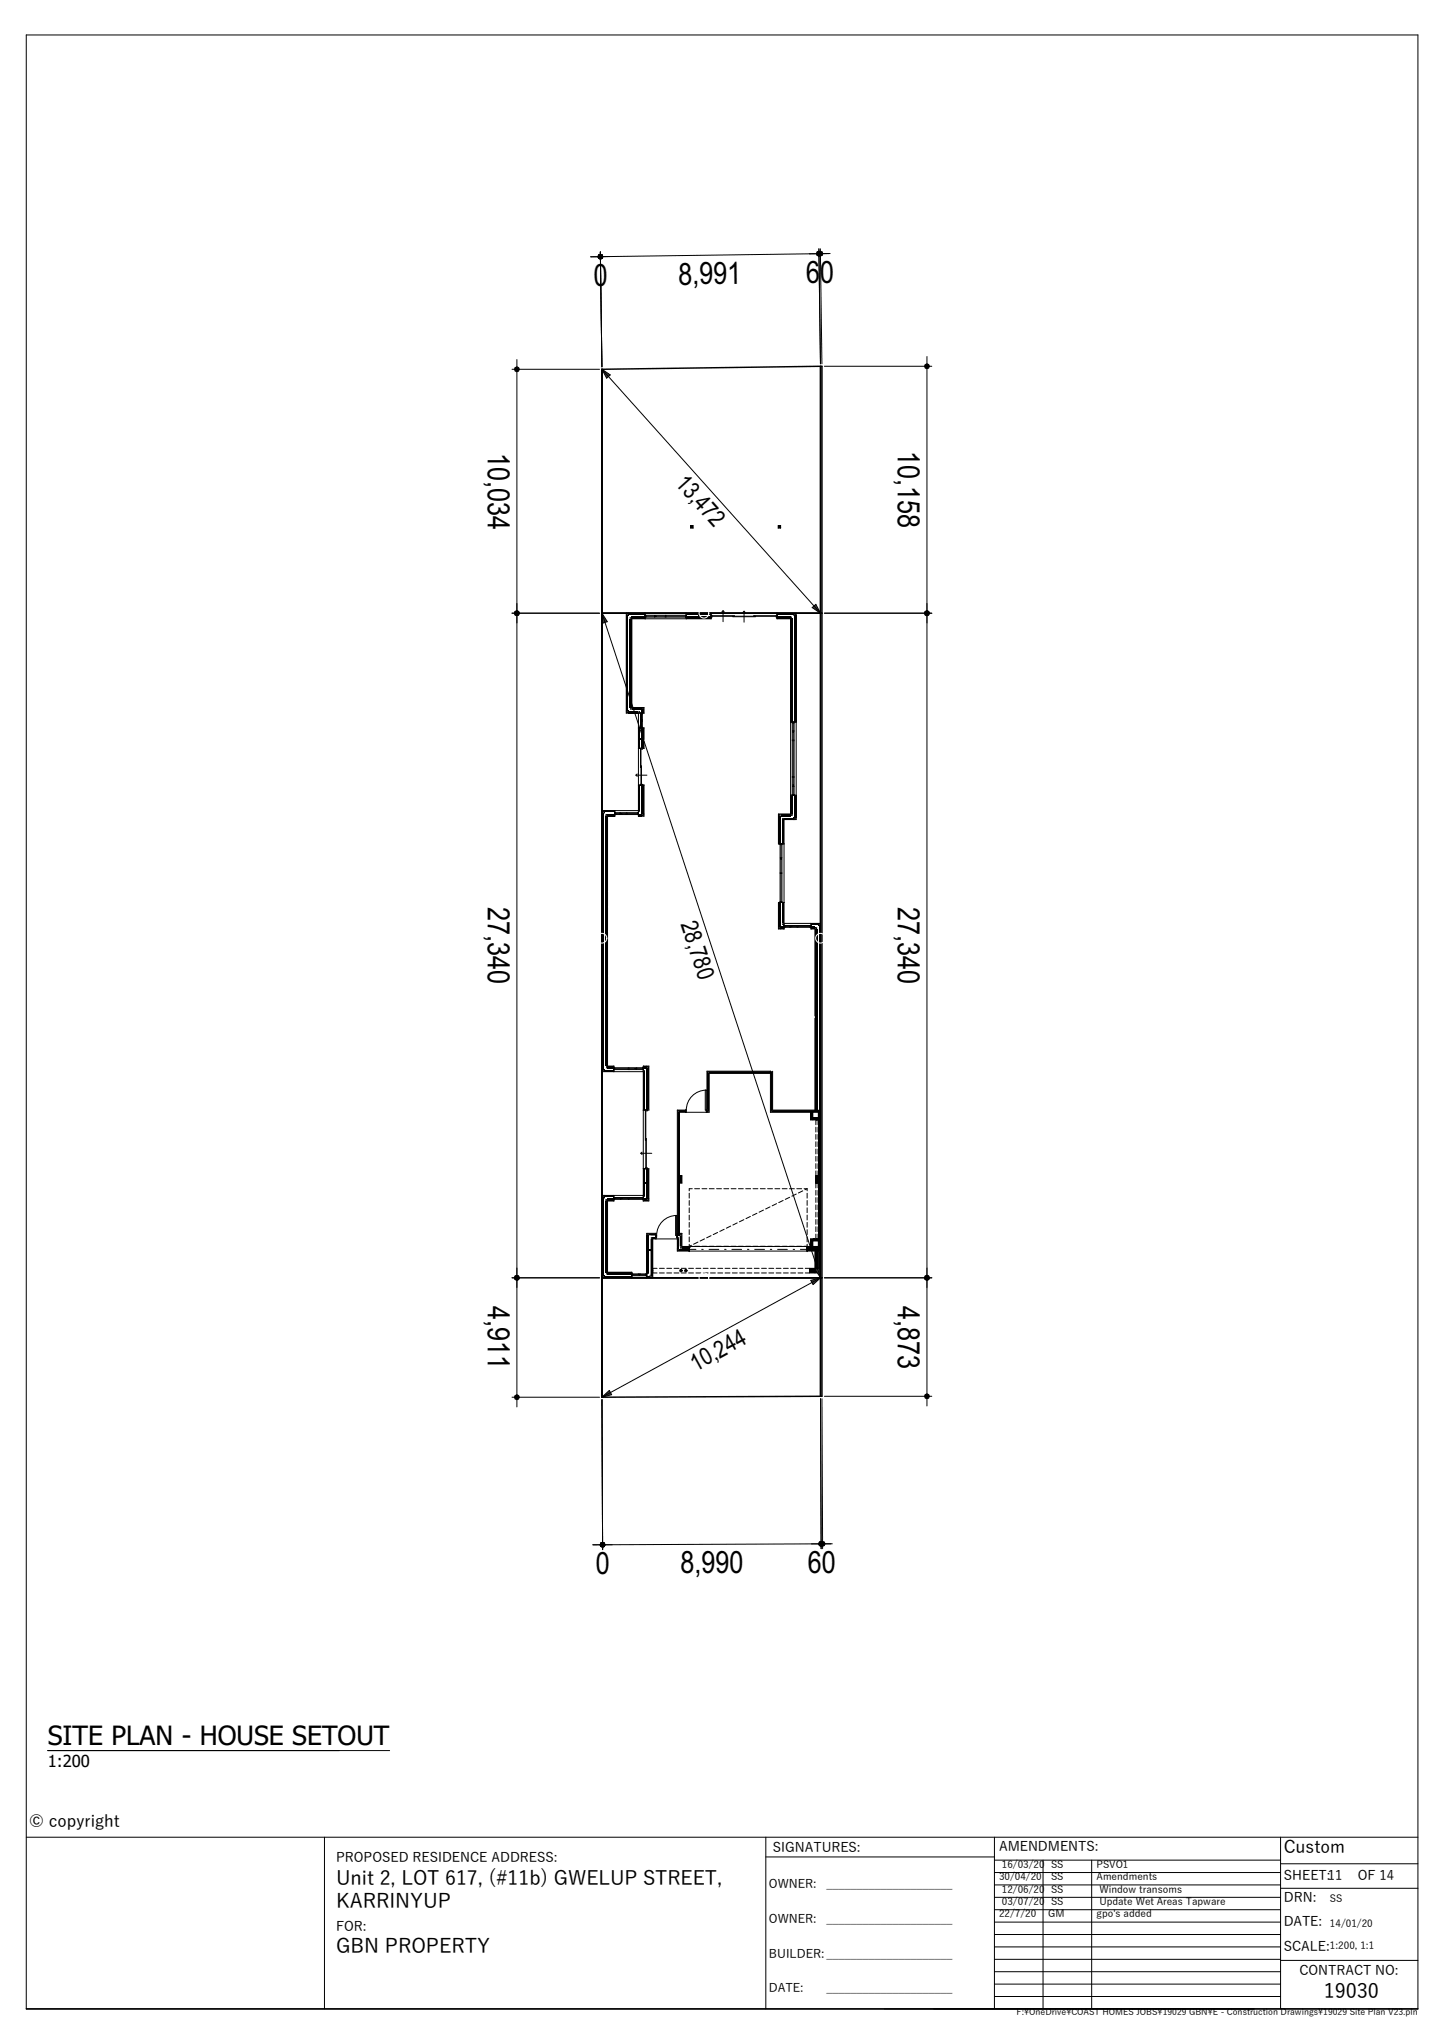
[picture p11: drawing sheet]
<svg xmlns="http://www.w3.org/2000/svg" width="297mm" height="420mm" viewBox="0 0 297 420" stroke-linecap="round" stroke-linejoin="round" font-family="sans-serif">
<g fill="none" stroke="#000" stroke-width=".21">
<path d="M5.4 7.2h286.2v406h-286.2zM5.4 377.9h286.2M66.7 377.9v35.3M157.5 377.9v35.3M204.5 377.9v35.3M263.4 377.9v35.3M157.5 381.9h47M204.5 397.9h58.9M204.5 395.3h58.9M204.5 392.8h58.9M204.5 390.2h58.9M204.5 387.7h58.9"/>
<path d="M204.5 385.1h58.9M204.5 382.6h58.9M214.5 382.6v30.6M224.5 382.6v30.6M263.4 383.3h28.2M263.4 388.4h28.2M204.5 408.1h58.9M204.5 405.5h58.9M204.5 403h58.9M204.5 400.4h58.9M204.5 410.6h58.9M263.4 403.2h28.2"/>
</g>
<!-- layer: D1  WALLS-(external) -->
<path d="M139.3 256.9h.5l-.5 .4z" fill="#000"/>
<g fill="#000">
<path d="M139.8 256.9v.4h-.5zM139.8 256.4h.5l-.5 .4z"/>
<path d="M139.8 256.9h2v.4h-2z" fill-rule="evenodd"/>
<path d="M166 256.9h2.3v.4h-2.3z" fill-rule="evenodd"/>
</g>
<g fill="#fff">
<path d="M139.8 256.8l2 .1z" fill-rule="evenodd"/>
<path d="M166 256.8l2.3 .1z" fill-rule="evenodd"/>
</g>
<g fill="#000">
<path d="M140.3 256.4v.4h-.5z"/>
<path d="M140.3 256.4h1.5v.4h-1.5z" fill-rule="evenodd"/>
<path d="M166 256.4h2.3v.4h-2.3z" fill-rule="evenodd"/>
</g>
<path d="M141.8 256.4h24.2v.9h-24.2z" fill-rule="evenodd" fill="#fff"/>
<g fill="none" stroke="#000" stroke-width=".21">
<path d="M158.5 220.3v8.5h8.2v1.5h1.1M158.9 220.3v8h9.4M167.2 228.8h1.1v1.1h-1.1zM168.3 230.3v24.5M168.8 228.3v29M139.3 256.9v.4h28.3M140.3 256.4h28M141.8 256.5h.1M141.8 245.4v1M141.8 246.9v1M141.8 248.4v1M141.8 249.9v1"/>
<path d="M141.8 251.4v1M141.8 252.9v1M141.8 254.4v1M141.8 255.9v1.5M141.8 257h1.3M142.2 256.1l-.4 .2h.6M142.4 244.5h-.6v.4M142.9 256.3h1M142.9 244.5h1M143.6 255.5l-.9 .4M144.3 257h.3M144.4 256.3h1"/>
<path d="M144.4 244.5h1M144.9 254.8l-.9 .5M145.8 257h2M145.9 256.3h1M145.9 244.5h1M146.2 254.2l-.9 .4M147.4 256.3h1M147.4 244.5h1M147.6 253.5l-.9 .4M148.9 256.3h1M148.9 244.5h1M148.9 252.8l-.9 .5"/>
<path d="M149 257h.3M150.3 252.2l-.9 .4M150.4 256.3h1M150.4 244.5h1M150.5 257h2M151.6 251.5l-.9 .5M151.9 256.3h1M151.9 244.5h1M153 250.9l-.9 .4M153.4 256.3h1M153.4 244.5h1M153.7 257h.3"/>
<path d="M154.3 250.2l-.9 .4M154.9 256.3h1M154.9 244.5h1M155.2 257h2M155.7 249.5l-.9 .5M156.4 256.3h1M156.4 244.5h1M157 248.9l-.9 .4M157.9 256.3h1M157.9 244.5h1M158.4 248.2l-.9 .5M158.4 257h.3"/>
<path d="M159.4 256.3h1M159.4 244.5h1M159.7 247.6l-.9 .4M159.9 257h2M160.9 256.3h1M160.9 244.5h1M161.1 246.9l-.9 .5M162.4 256.3h1M162.4 244.5h1M162.4 246.3l-.9 .4M163.1 257h.3M163.8 245.6l-.9 .4"/>
<path d="M163.9 256.3h1M163.9 244.5h1M164.6 257h1.4M165.1 244.9l-.9 .5M165.4 256.3h.6M165.4 244.5h.6M166 256.5h.1M166 244.5v.4M166 245.4v1M166 246.9v1M166 248.4v1M166 249.9v1"/>
<path d="M166 251.4v1M166 252.9v1M166 254.4v1M166 255.9v1.5M166 244.5l-.4 .2M168.3 255.2v2.1h-.2"/>
</g>
<path d="M158.5 228.5h9.8M158.7 220.3v8.5M168.5 228.3v29" fill="none" stroke="#000" stroke-width=".45"/>
<g fill="#000">
<path d="M168.3 189.9h.5l-.5 .5z"/>
<path d="M166.7 228.8h.5v1.5h-.5z" fill-rule="evenodd"/>
<path d="M167.2 229.9h1.1v.4h-1.1z" fill-rule="evenodd"/>
</g>
<path d="M168.1 190.4h.2l-.2 .2z" fill="#fff"/>
<path d="M167.6 190.6h.5l-.5 .5zM168.3 190.4l.5-.5v.5z" fill="#000"/>
<path d="M168.5 190.4v37.9" fill="none" stroke="#000" stroke-width=".45"/>
<g fill="#fff">
<path d="M168.1 190.6l.2-.2v.2z"/>
<path d="M168.1 190.6h.2v37.7h-.2z" fill-rule="evenodd"/>
</g>
<g fill="#000">
<path d="M167.6 191.1l.5-.5v.5zM145.4 228.3l.5 .5h-.5z"/>
<path d="M167.6 191.1h.5v37.2h-.5z" fill-rule="evenodd"/>
<path d="M139.3 228.3h1.7v.5h-1.2z" fill-rule="evenodd"/>
</g>
<path d="M167.6 191.1v17.9M168.3 189.9h.5v38.4M167.6 209.4v18.9h.7M139.3 228.3h1.7v.5h-1.2M145.4 220.3v8.5h.5v-8" fill="none" stroke="#000" stroke-width=".21"/>
<path d="M145.6 220.3v8.5" fill="none" stroke="#000" stroke-width=".45"/>
<path d="M141 228.3h4.4v.5h-4.4z" fill-rule="evenodd" fill="#fff"/>
<path d="M141 228.8h4.4M141 228.3h4.4" fill="none" stroke="#fff" stroke-width=".21"/>
<path d="M139.3 228.3v25.4h.5v-24.9M141.2 228.3v.5M145.3 224.2a4.1 4.1 0 0 0-4.1 4.1M145.3 224.2h-.2v4.1h.3v.5h-4.4v-.5h.2M145.3 224.2v4.6" fill="none" stroke="#000" stroke-width=".21"/>
<path d="M139.5 228.3v25.4M139.5 254.8v2.1" fill="none" stroke="#000" stroke-width=".45"/>
<g fill="#000">
<path d="M139.3 254.4h.4l-.4 .4z"/>
<path d="M139.7 254.4l.1 .4h-.5z" fill-rule="evenodd"/>
<path d="M139.8 253.7h.5l-.4 .4z" fill-rule="evenodd"/>
</g>
<path d="M139.8 254.4v2.4z" fill-rule="evenodd" fill="#fff"/>
<g fill="#000">
<path d="M140.3 253.7v.4h-.4z"/>
<path d="M139.9 254.1h.4v2.3h-.5z" fill-rule="evenodd"/>
</g>
<path d="M139.3 254.8v2.1M139.8 253.7h.5v2.7" fill="none" stroke="#000" stroke-width=".21"/>
<g fill="#fff">
<path d="M139.8 254.3l-.1 .1z"/>
<path d="M139.8 254.2v.2z" fill-rule="evenodd"/>
</g>
<g fill="#000">
<path d="M133.8 254.4l.5 .4h-.5z"/>
<path d="M133 253.7l.5 .4h-.5z" fill-rule="evenodd"/>
<path d="M133.8 254.4h.5v.4z" fill-rule="evenodd"/>
<path d="M134.3 254.4h.6v.4h-.6z" fill-rule="evenodd"/>
</g>
<g fill="#fff">
<path d="M133.8 254.1h1.1v.3h-1.1z" fill-rule="evenodd"/>
<path d="M139.3 254.1h.5v.2l-.5 .1z" fill-rule="evenodd"/>
<path d="M139.8 254.1v.2z" fill-rule="evenodd"/>
</g>
<g fill="#000">
<path d="M133 253.7h.5v.4z"/>
<path d="M133.5 253.7h1.4v.4h-1.4z" fill-rule="evenodd"/>
<path d="M139.3 253.7h.5v.4h-.5z" fill-rule="evenodd"/>
</g>
<path d="M133 254.1v-.4h1.9v1.1h-.6M139.8 253.7h-.5v1.1" fill="none" stroke="#000" stroke-width=".21"/>
<path d="M134.9 254.1h4.4v.4h-4.4z" fill-rule="evenodd" fill="#fff"/>
<path d="M134.9 254.5h4.4M134.9 254.1h4.4" fill="none" stroke="#fff" stroke-width=".21"/>
<path d="M134.9 253.7v1.1h4.4v-1.1M134.9 254.1h.2M135.1 254.1v.4h-.2M139.2 250a4.1 4.1 0 0 0-4.1 4.1M139.2 250v4.5h.1M139.2 250h-.2v4.1h.3" fill="none" stroke="#000" stroke-width=".21"/>
<path d="M133.5 254.1h.3v.3z" fill-rule="evenodd" fill="#fff"/>
<path d="M133.8 262.4l.5 .4h-.5z" fill="#000"/>
<path d="M133.5 262.1l.3 .3h-.3z" fill-rule="evenodd" fill="#fff"/>
<path d="M133 261.7l.5 .4h-.5z" fill-rule="evenodd" fill="#000"/>
<path d="M133.8 262.4h.5v.4z" fill-rule="evenodd" fill="#000"/>
<path d="M134 257.3v5.1" fill="none" stroke="#000" stroke-width=".45"/>
<g fill="#fff">
<path d="M133.5 262.1h.3v.3z" fill-rule="evenodd"/>
<path d="M133.5 257.3h.3v4.8h-.3z" fill-rule="evenodd"/>
</g>
<path d="M133 261.7h.5v.4z" fill="#000"/>
<path d="M133.2 257.3v4.4M134 254.8v2.3" fill="none" stroke="#000" stroke-width=".45"/>
<g fill="#fff">
<path d="M133.5 254.4h.3v2.7h-.3z" fill-rule="evenodd"/>
<path d="M133.5 254.1l.3 .3h-.3z" fill-rule="evenodd"/>
</g>
<path d="M133.2 254.1v3" fill="none" stroke="#000" stroke-width=".45"/>
<path d="M133.8 257.1h.5v.2h-.5z" fill-rule="evenodd" fill="#000"/>
<g fill="#fff">
<path d="M133.5 257.1v.2z" fill-rule="evenodd"/>
<path d="M133.7 257.1l.1 .2z" fill-rule="evenodd"/>
</g>
<g fill="#000">
<path d="M123.8 262.4h.5l-.5 .4z"/>
<path d="M133 257.1h.5v.2h-.5z" fill-rule="evenodd"/>
</g>
<path d="M133 254.1v7.6M134.3 254.8v8h-.5" fill="none" stroke="#000" stroke-width=".21"/>
<path d="M124.3 262.1h.2l-.2 .3z" fill="#fff"/>
<g fill="#000">
<path d="M124.3 262.4v.4h-.5zM124.5 261.7h.5l-.5 .4z"/>
<path d="M124.3 262.4h5.7v.4h-5.7z" fill-rule="evenodd"/>
<path d="M133 262.4h.8v.4h-.8z" fill-rule="evenodd"/>
</g>
<g fill="#fff">
<path d="M124.3 262.4l.2-.3v.3z"/>
<path d="M124.5 262.1h5.5v.3h-5.5z" fill-rule="evenodd"/>
<path d="M133 262.1h.5v.3h-.5z" fill-rule="evenodd"/>
</g>
<path d="M124.5 262.1l.5-.4v.4z" fill="#000"/>
<path d="M125 261.9h5" fill="none" stroke="#000" stroke-width=".45"/>
<path d="M130 261.7h3v1.1h-3z" fill-rule="evenodd" fill="#fff"/>
<path d="M123.8 262.4v.4h10M125 261.7h5v1.1M130 262.4h3M130 262h3M130.1 262.2h2.8M130.1 262v.4M131.3 262.1l.2 .3 .2-.3M132.9 262v.4M133 261.7v1.1" fill="none" stroke="#000" stroke-width=".21"/>
<path d="M123.8 245.9h.5v.4z" fill="#000"/>
<path d="M124.3 246.3h.2v.3z" fill="#fff"/>
<g fill="#000">
<path d="M123.8 245.9l.5 .4h-.5zM124.5 246.6h.5v.4z"/>
<path d="M123.8 246.3h.5v16.1h-.5z" fill-rule="evenodd"/>
</g>
<g fill="#fff">
<path d="M124.3 246.3l.2 .3h-.2z"/>
<path d="M124.3 246.6h.2v15.5h-.2z" fill-rule="evenodd"/>
</g>
<path d="M124.5 246.6l.5 .4h-.5zM132.3 245.9h.5v.4z" fill="#000"/>
<path d="M124.7 247v14.7" fill="none" stroke="#000" stroke-width=".45"/>
<path d="M124.3 245.9h-.5v16.5M125 247v14.7" fill="none" stroke="#000" stroke-width=".21"/>
<path d="M132.8 246.3h.2v.3z" fill="#fff"/>
<path d="M132.3 245.9l.5 .4h-.5zM133 246.6h.5v.4z" fill="#000"/>
<path d="M124.3 246.1h2" fill="none" stroke="#000" stroke-width=".45"/>
<g fill="#fff">
<path d="M132.8 246.3l.2 .3h-.2z"/>
<path d="M124.5 246.3h1.8v.3h-1.8z" fill-rule="evenodd"/>
<path d="M132.3 246.3h.5v.3h-.5z" fill-rule="evenodd"/>
</g>
<g fill="#000">
<path d="M133 246.6l.5 .4h-.5z"/>
<path d="M125 246.6h1.3v.4h-1.3z" fill-rule="evenodd"/>
<path d="M132.3 246.6h.7v.4h-.7z" fill-rule="evenodd"/>
</g>
<path d="M126.3 245.9h6v1.1h-6z" fill-rule="evenodd" fill="#fff"/>
<path d="M124.3 245.9h8v1.1h1.2v-.4M126.3 245.9v1.1h-1.3M126.3 246.3h6M126.3 246.7h6M126.4 246.5h2.8M126.4 246.3v.4M127.6 246.3l.4 .2-.4 .1zM129.2 246.3v.4M129.4 246.3v.4M129.4 246.5h2.8M132.2 246.3v.4" fill="none" stroke="#000" stroke-width=".21"/>
<path d="M132.3 220h.5l-.5 .4z" fill="#000"/>
<path d="M132.8 219.7h.2l-.2 .3z" fill="#fff"/>
<path d="M133 219.3h.5l-.5 .4zM132.3 220.4l.5-.4v.4z" fill="#000"/>
<path d="M132.5 220.4v7.9M132.5 240.4v2.7" fill="none" stroke="#000" stroke-width=".45"/>
<g fill="#fff">
<path d="M132.8 220l.2-.3v.3z"/>
<path d="M132.8 240.4h.2v2.7h-.2z" fill-rule="evenodd"/>
<path d="M132.8 220h.2v8.3h-.2z" fill-rule="evenodd"/>
</g>
<g fill="#000">
<path d="M133.5 219.3v.4h-.5z"/>
<path d="M133 219.7h.5v8.6h-.5z" fill-rule="evenodd"/>
<path d="M133 240.4h.5v2.7h-.5z" fill-rule="evenodd"/>
</g>
<path d="M132.5 243.4v2.5" fill="none" stroke="#000" stroke-width=".45"/>
<path d="M132.8 243.4h.2v2.9h-.2z" fill-rule="evenodd" fill="#fff"/>
<g fill="#000">
<path d="M132.3 243.1h.5v.3h-.5z" fill-rule="evenodd"/>
<path d="M133 243.1h.5v.3h-.5z" fill-rule="evenodd"/>
<path d="M133 243.4h.5v3.2h-.5z" fill-rule="evenodd"/>
</g>
<path d="M132.3 228.3h1.2v12.1h-1.2z" fill-rule="evenodd" fill="#fff"/>
<path d="M133 219.3h.5v9h-1.2M132.3 220.4v25.5M132.3 240.4h1.2v6.2" fill="none" stroke="#000" stroke-width=".21"/>
<path d="M133.5 228.3v12.1" fill="none" stroke="#fff" stroke-width=".21"/>
<path d="M132.7 240.2h.4v.2h-.4z" fill-rule="evenodd" fill="#fff"/>
<path d="M132.7 240.2h.4v.2h-.4z" fill="none" stroke="#000" stroke-width=".21"/>
<path d="M132.7 228.3h.4v.2h-.4z" fill-rule="evenodd" fill="#fff"/>
<path d="M131.8 237.2h2.3M131.8 237.2l.3 .3M132.1 237l-.3 .2M132.7 228.5h.4v-.2h-.4l.1 6.2M132.8 228.5l.1 11.7-.1-6" fill="none" stroke="#000" stroke-width=".21"/>
<path d="M123.8 220h.5l-.5 .4z" fill="#000"/>
<path d="M124.3 219.7h.2l-.2 .3z" fill="#fff"/>
<path d="M123.8 220.4l.5-.4v.4zM124.5 219.3h.5l-.5 .4z" fill="#000"/>
<path d="M124.3 220.2h2" fill="none" stroke="#000" stroke-width=".45"/>
<g fill="#fff">
<path d="M124.5 219.7v.3h-.2z"/>
<path d="M124.5 219.7h1.8v.3h-1.8z" fill-rule="evenodd"/>
<path d="M132.3 219.7h.5v.3h-.5z" fill-rule="evenodd"/>
</g>
<g fill="#000">
<path d="M125 219.3v.4h-.5z"/>
<path d="M125 219.3h1.3v.4h-1.3z" fill-rule="evenodd"/>
<path d="M132.3 219.3h.7v.4h-.7z" fill-rule="evenodd"/>
</g>
<path d="M126.3 219.3h6v1.1h-6z" fill-rule="evenodd" fill="#fff"/>
<path d="M125 219.3h1.3v1.1M126.3 220h6M126.3 219.6h6M126.4 219.6v.4M126.4 219.8h2.8M129.2 219.6v.4M129.4 219.8h2.8M129.4 219.6v.4M130.6 219.8l.4-.1v.3zM132.2 219.6v.4M133 219.3h-.7v1.1h-8.5v-.4" fill="none" stroke="#000" stroke-width=".21"/>
<path d="M123.8 166.7h.5v.5z" fill="#000"/>
<path d="M124.3 167.2h.2v.2z" fill="#fff"/>
<g fill="#000">
<path d="M123.8 166.7l.5 .5h-.5zM124.5 167.4h.5v.5z"/>
<path d="M123.8 167.2h.5v52.8h-.5z" fill-rule="evenodd"/>
</g>
<g fill="#fff">
<path d="M124.3 167.2l.2 .2h-.2z"/>
<path d="M124.3 167.4h.2v52.3h-.2z" fill-rule="evenodd"/>
</g>
<path d="M124.5 167.4l.5 .5h-.5zM131.3 166.7h.5v.5z" fill="#000"/>
<path d="M124.7 167.9v51.4" fill="none" stroke="#000" stroke-width=".45"/>
<path d="M124.3 166.7h-.5v53.3M125 167.9v15.2M125 183.6v2.6M125 186.7v4.6M125 191.8v8.6M125 200.9v2.6M125 204v15.3" fill="none" stroke="#000" stroke-width=".21"/>
<path d="M131.8 167.2h.2v.2z" fill="#fff"/>
<path d="M131.3 166.7l.5 .5h-.5zM132 167.4h.5v.5z" fill="#000"/>
<path d="M124.3 166.9h2.2" fill="none" stroke="#000" stroke-width=".45"/>
<g fill="#fff">
<path d="M131.8 167.2l.2 .2h-.2z"/>
<path d="M124.5 167.2h2v.2h-2z" fill-rule="evenodd"/>
<path d="M131.3 167.2h.5v.2h-.5z" fill-rule="evenodd"/>
</g>
<g fill="#000">
<path d="M132 167.4l.5 .5h-.5z"/>
<path d="M125 167.4h1.5v.5h-1.5z" fill-rule="evenodd"/>
<path d="M131.3 167.4h.7v.5h-.7z" fill-rule="evenodd"/>
</g>
<path d="M126.5 166.7h4.8v1.2h-4.8z" fill-rule="evenodd" fill="#fff"/>
<path d="M124.3 166.7h7v1.2h1.2v-.5M126.5 166.7v1.2h-1.5M126.5 167.2h4.8M126.5 167.5h4.8M126.6 167.3h2.2M126.6 167.2v.3M127.5 167.2l.4 .1-.4 .2zM128.8 167.2v.3M129 167.2v.3M129 167.3h2.2M131.2 167.2v.3" fill="none" stroke="#000" stroke-width=".21"/>
<path d="M131.3 146.2h.5l-.5 .5z" fill="#000"/>
<path d="M131.8 146h.2l-.2 .2z" fill="#fff"/>
<path d="M131.3 146.7l.5-.5v.5zM132 145.5h.5l-.5 .5z" fill="#000"/>
<path d="M131.5 149.7v2.2" fill="none" stroke="#000" stroke-width=".45"/>
<g fill="#fff">
<path d="M131.8 146.2l.2-.2v.2z"/>
<path d="M131.8 149.7h.2v2.2h-.2z" fill-rule="evenodd"/>
<path d="M131.8 146.2h.2v.5h-.2z" fill-rule="evenodd"/>
</g>
<g fill="#000">
<path d="M132 146l.5-.5v.5z"/>
<path d="M131.3 152.1h.5v1.8h-.5z" fill-rule="evenodd"/>
<path d="M132 149.7h.5v2.2h-.5z" fill-rule="evenodd"/>
<path d="M132 146h.5v.7h-.5z" fill-rule="evenodd"/>
</g>
<path d="M131.5 161.5v5.2" fill="none" stroke="#000" stroke-width=".45"/>
<g fill="#fff">
<path d="M131.8 152.1h.2v1.8h-.2z" fill-rule="evenodd"/>
<path d="M131.8 161.5h.2v5.7h-.2z" fill-rule="evenodd"/>
</g>
<g fill="#000">
<path d="M131.3 151.9h.5v.2h-.5z" fill-rule="evenodd"/>
<path d="M132 152.1h.5v1.8h-.5z" fill-rule="evenodd"/>
<path d="M132 151.9h.5v.2h-.5z" fill-rule="evenodd"/>
<path d="M132 161.5h.5v5.9h-.5z" fill-rule="evenodd"/>
</g>
<g fill="#fff">
<path d="M131.3 146.7h1.2v3h-1.2z" fill-rule="evenodd"/>
<path d="M131.3 153.9h1.2v7.6h-1.2z" fill-rule="evenodd"/>
</g>
<path d="M131.3 149.7h1.2v2.4M131.7 146.7v3M131.7 146.8h.4M131.7 149.6h.4M131.9 146.8v2.8M132 145.5h.5v1.2h-1.2v20M132.1 148l-.3 .2 .3 .2M132.1 146.7v3M132.5 152.6v1.3h-1.2M131.3 161.5h1.2v5.9" fill="none" stroke="#000" stroke-width=".21"/>
<path d="M131.7 161.3h.4v.2h-.4z" fill-rule="evenodd" fill="#fff"/>
<path d="M131.7 161.3h.4v.2h-.4z" fill="none" stroke="#000" stroke-width=".21"/>
<path d="M131.7 153.9h.4v.2h-.4z" fill-rule="evenodd" fill="#fff"/>
<path d="M130.8 159.4h2.3M130.8 159.4l.3 .3M131.1 159.2l-.3 .2M131.7 154.1h.4v-.2h-.4l.1 3.9M131.8 154.1l.1 7.2-.1-3.8" fill="none" stroke="#000" stroke-width=".21"/>
<path d="M128.8 146.2h.5l-.5 .5z" fill="#000"/>
<path d="M129.3 146h.2l-.2 .2z" fill="#fff"/>
<path d="M129.3 146.2v.5h-.5zM129.5 145.5h.5l-.5 .5z" fill="#000"/>
<path d="M129.3 146.4h2" fill="none" stroke="#000" stroke-width=".45"/>
<g fill="#fff">
<path d="M129.5 146v.2h-.2z"/>
<path d="M129.5 146h2.3v.2h-2.3z" fill-rule="evenodd"/>
</g>
<g fill="#000">
<path d="M128.8 126.1h.5v.5zM130 145.5v.5h-.5z"/>
<path d="M130 145.5h2v.5h-2z" fill-rule="evenodd"/>
</g>
<path d="M128.8 146.2v.5h2.5M130 145.5h2" fill="none" stroke="#000" stroke-width=".21"/>
<path d="M129.3 126.6h.2v.2z" fill="#fff"/>
<path d="M128.8 126.1l.5 .5h-.5zM129.5 126.8h.5v.5z" fill="#000"/>
<path d="M129 126.6v19.6" fill="none" stroke="#000" stroke-width=".45"/>
<g fill="#fff">
<path d="M129.3 126.6l.2 .2h-.2z"/>
<path d="M129.3 126.8h.2v19.2h-.2z" fill-rule="evenodd"/>
</g>
<g fill="#000">
<path d="M129.5 126.8l.5 .5h-.5zM163.3 126.6l.5-.5v.5z"/>
<path d="M129.5 127.3h.5v18.2h-.5z" fill-rule="evenodd"/>
</g>
<path d="M129.3 126.1h-.5v20.1M130 127.3v18.2" fill="none" stroke="#000" stroke-width=".21"/>
<path d="M163.1 126.8l.2-.2v.2z" fill="#fff"/>
<path d="M163.1 126.8v.5h-.5zM163.3 126.1h.5l-.5 .5z" fill="#000"/>
<path d="M143.9 126.3h2.4M159.8 126.3h3.5" fill="none" stroke="#000" stroke-width=".45"/>
<g fill="#fff">
<path d="M163.1 126.6h.2l-.2 .2z"/>
<path d="M143.9 126.6h2.4v.2h-2.4z" fill-rule="evenodd"/>
<path d="M159.8 126.6h3.3v.2h-3.3z" fill-rule="evenodd"/>
</g>
<g fill="#000">
<path d="M162.6 126.8h.5l-.5 .5z"/>
<path d="M143.9 126.8h2.4v.5h-2.4z" fill-rule="evenodd"/>
<path d="M159.8 126.8h2.8v.5h-2.8z" fill-rule="evenodd"/>
</g>
<path d="M129.3 126.3h3.4M141.1 126.3h2.5" fill="none" stroke="#000" stroke-width=".45"/>
<g fill="#fff">
<path d="M129.5 126.6h3.2v.2h-3.2z" fill-rule="evenodd"/>
<path d="M141.1 126.6h2.5v.2h-2.5z" fill-rule="evenodd"/>
</g>
<g fill="#000">
<path d="M130 126.8h2.7v.5h-2.7z" fill-rule="evenodd"/>
<path d="M141.1 126.8h2.5v.5h-2.5z" fill-rule="evenodd"/>
<path d="M143.6 126.1h.3v.5h-.3z" fill-rule="evenodd"/>
<path d="M143.6 126.8h.3v.5h-.3z" fill-rule="evenodd"/>
</g>
<g fill="#fff">
<path d="M132.7 126.1h8.4v1.2h-8.4z" fill-rule="evenodd"/>
<path d="M146.3 126.1h13.5v1.2h-13.5z" fill-rule="evenodd"/>
</g>
<g fill="none" stroke="#000" stroke-width=".21">
<path d="M129.3 126.1h34.5v.5M132.7 126.1v1.2M132.7 126.6h8.4M132.7 126.9h8.4M132.8 126.7h4M132.8 126.6v.3M134.6 126.6l.4 .1-.4 .2zM136.8 126.6v.3M137 126.6v.3M137 126.7h4M141 126.6v.3M141.1 126.1v1.2"/>
<path d="M146.3 126.1v1.2h-16.3M159.8 126.1v1.2h2.8"/>
</g>
<path d="M146.3 126.5h.1v.4h-.1z" fill-rule="evenodd" fill="#fff"/>
<path d="M146.3 126.5h.1v.4h-.1z" fill="none" stroke="#000" stroke-width=".21"/>
<path d="M159.7 126.5h.1v.4h-.1z" fill-rule="evenodd" fill="#fff"/>
<path d="M148.7 125.6v2.3M148.7 125.6l-.2 .3M148.7 125.6l.3 .3M150.7 126.7h4.6M151 126.7l-4.6-.1 13.3 .1M153 125.7v2.3M153 125.7l-.2 .3M153 125.7l.3 .3M159.7 126.5h.1v.4h-.1zM159.7 126.6l-4.7 .1" fill="none" stroke="#000" stroke-width=".21"/>
<path d="M163.3 168.1l.5 .5h-.5z" fill="#000"/>
<path d="M163.1 167.9l.2 .2h-.2z" fill="#fff"/>
<path d="M162.6 167.4l.5 .5h-.5zM163.3 168.1h.5v.5z" fill="#000"/>
<path d="M163.5 126.6v21.9M163.5 163.6v4.5" fill="none" stroke="#000" stroke-width=".45"/>
<g fill="#fff">
<path d="M163.1 167.9h.2v.2z"/>
<path d="M163.1 126.8h.2v21.7h-.2z" fill-rule="evenodd"/>
<path d="M163.1 163.6h.2v4.3h-.2z" fill-rule="evenodd"/>
</g>
<path d="M162.6 167.4h.5v.5z" fill="#000"/>
<path d="M162.8 127.3v21.2M162.8 163.6v3.8" fill="none" stroke="#000" stroke-width=".45"/>
<path d="M162.6 148.5h1.2v15.1h-1.2z" fill-rule="evenodd" fill="#fff"/>
<g fill="none" stroke="#000" stroke-width=".21">
<path d="M162.6 127.3v40.1M163.8 126.6v42h-.5M162.6 148.5h1.2M163 148.5v15.1M163 159.7h.3M163 159.9h.3M163 152.2h.3M163 152.4h.3M163 148.7h.3M163 150.3h.3l-.2 .4zM163.1 148.7v3.5M163.1 152.4v7.3"/>
<path d="M163.1 159.9v3.5M163.3 148.5v15.1M162.6 163.6h1.2M163 163.4h.3M163.1 161.4l.2 .4h-.3z"/>
</g>
<path d="M160.8 168.1l.5 .5h-.5z" fill="#000"/>
<path d="M160.6 167.9l.2 .2h-.2z" fill="#fff"/>
<path d="M160.1 167.4l.5 .5h-.5zM160.8 168.1h.5v.5z" fill="#000"/>
<path d="M161.3 168.3h2" fill="none" stroke="#000" stroke-width=".45"/>
<g fill="#fff">
<path d="M160.6 167.9h.2v.2z"/>
<path d="M160.8 167.9h2.3v.2h-2.3z" fill-rule="evenodd"/>
</g>
<path d="M160.1 167.4h.5v.5zM161.3 189.9v.5h-.5z" fill="#000"/>
<path d="M160.6 167.6h2" fill="none" stroke="#000" stroke-width=".45"/>
<path d="M161.3 168.6h2M162.6 167.4h-2.5v.5" fill="none" stroke="#000" stroke-width=".21"/>
<path d="M160.8 190.4v.2h-.2z" fill="#fff"/>
<path d="M160.6 190.6v.5h-.5zM160.8 189.9h.5l-.5 .5z" fill="#000"/>
<path d="M161 168.6v5M161 185.6v4.3" fill="none" stroke="#000" stroke-width=".45"/>
<g fill="#fff">
<path d="M160.6 190.4h.2l-.2 .2z"/>
<path d="M160.6 168.1h.2v5.5h-.2z" fill-rule="evenodd"/>
<path d="M160.6 185.6h.2v4.8h-.2z" fill-rule="evenodd"/>
</g>
<path d="M160.1 190.6h.5l-.5 .5z" fill="#000"/>
<path d="M160.3 167.9v5.7M160.3 185.6v5" fill="none" stroke="#000" stroke-width=".45"/>
<path d="M160.1 173.6h1.2v12h-1.2z" fill-rule="evenodd" fill="#fff"/>
<g fill="none" stroke="#000" stroke-width=".21">
<path d="M160.1 167.9v5.7h1.2M160.5 173.6v12M160.5 179.7h.3M160.5 179.5h.3M160.5 173.7h.3M160.5 176.4h.3l-.2 .4zM160.6 173.7v5.8M160.6 179.7v5.8M160.8 173.6v12M161.3 168.6v21.3M160.5 185.5h.3M161.3 185.6h-1.2v5.5h.5"/>
<path d="M145.4 220.3h13.1v.5h-12.6M167.6 257.3v4.1M168.1 257.3v4.1h.2v-4.1M168.3 254.8h-1.6v1.6h.5v-1.2h1.1M168.8 257.3v4.5h-1.2M135.1 260.9h-.8v.9h.8M135.6 261.8h1M135.6 260.9h1M137.1 261.8h1M137.1 260.9h1M138.6 261.8h1M138.6 260.9h1"/>
<path d="M140.1 261.8h1M140.1 260.9h1M141.6 261.8h1M141.6 260.9h1M143.1 261.8h1M143.1 260.9h1M144.6 261.8h1M144.6 260.9h1M146.1 261.8h1M146.1 260.9h1M147.6 261.8h1M147.6 260.9h1"/>
<path d="M149.1 261.8h1M149.1 260.9h1M150.6 261.8h1M150.6 260.9h1M152.1 261.8h1M152.1 260.9h1M153.6 261.8h1M153.6 260.9h1M155.1 261.8h1M155.1 260.9h1M156.6 261.8h1M156.6 260.9h1"/>
<path d="M158.1 261.8h1M158.1 260.9h1M159.6 261.8h1M159.6 260.9h1M161.1 261.8h1M161.1 260.9h1M162.6 261.8h1M162.6 260.9h1M164.1 261.8h1M164.1 260.9h1M165.6 261.8h.9M165.6 260.9h.9"/>
</g>
<path d="M145.4 220.5h13.1M168.5 257.3v4.5" fill="none" stroke="#000" stroke-width=".45"/>
<g fill="#000">
<path d="M166.8 189.9h1.5v.5h-1.5z" fill-rule="evenodd"/>
<path d="M166.7 254.8h.5v1.6h-.5z" fill-rule="evenodd"/>
<path d="M167.2 254.8h1.1v.4h-1.1z" fill-rule="evenodd"/>
<path d="M167.6 257.3h.5v4.1h-.5z" fill-rule="evenodd"/>
<path d="M167.6 261.4h.7l.5 .4h-1.2z" fill-rule="evenodd"/>
</g>
<g fill="#fff">
<path d="M160.8 190.4h.5v.2h-.5z" fill-rule="evenodd"/>
<path d="M166.8 190.4h1.3v.2h-1.3z" fill-rule="evenodd"/>
</g>
<g fill="#000">
<path d="M160.6 190.6h.7v.5h-.7z" fill-rule="evenodd"/>
<path d="M166.8 190.6h.8v.5h-.8z" fill-rule="evenodd"/>
</g>
<path d="M161.3 189.9h5.5v1.2h-5.5z" fill-rule="evenodd" fill="#fff"/>
<path d="M161.3 190.4h5.5M161.3 190.7h5.5M161.4 190.5h2.6M161.4 190.4v.3M162.5 190.4l.4 .1-.4 .2zM164 190.4v.3M164.1 190.4v.3M164.1 190.5h2.6M166.7 190.4v.3M166.8 189.9v1.2h.8M168.3 189.9h-7v1.2h-.7" fill="none" stroke="#000" stroke-width=".21"/>
<path d="M166.5 261.4h1.1v.4h-1.1z" fill-rule="evenodd" fill="#000"/>
<path d="M166.5 261.3l1.1 .1z" fill-rule="evenodd" fill="#fff"/>
<g fill="#000">
<path d="M167.8 241.8h.5v1.5h-.5z" fill-rule="evenodd"/>
<path d="M166.5 260.9h1.1v.4h-1.1z" fill-rule="evenodd"/>
</g>
<path d="M166.5 261.8h1.1M166.5 260.9h1.1v.5" fill="none" stroke="#000" stroke-width=".21"/>
<g fill="#fff">
<path d="M167.8 243.3h.5v11.5h-.5z" fill-rule="evenodd"/>
<path d="M167.8 230.3h.5v11.5h-.5z" fill-rule="evenodd"/>
</g>
<g fill="none" stroke="#000" stroke-width=".21">
<path d="M142.1 108.1h.5v.5h-.5zM160.1 108.1h.5v.5h-.5zM167.8 230.3h.1M167.8 230.3h.5v1M167.8 230.3v1M167.8 231.8v1M167.8 233.3v1M167.8 234.8v1M167.8 236.3v1M167.8 237.8v1M167.8 239.3v1M168.3 231.8v1"/>
<path d="M168.3 233.3v1M168.3 234.8v1M168.3 236.3v1M168.3 237.8v1M168.3 239.3v1M139.8 241.8h.5v1.5h-.5zM167.8 243.3h.1M167.8 254.8h.1M167.8 241.8h.1M167.8 243.3h.5M167.8 241.8h.5M167.8 240.8v3.5"/>
<path d="M167.8 244.8v1M167.8 246.3v1M167.8 247.8v1M167.8 249.3v1M167.8 250.8v1M167.8 252.3v1M167.8 253.8v1M168.3 253.8v1h-.5M168.3 240.8v3.5M168.3 244.8v1M168.3 246.3v1M168.3 247.8v1"/>
<path d="M168.3 249.3v1M168.3 250.8v1M168.3 252.3v1"/>
<circle cx="140.1" cy="261.3" r=".25"/>
<circle cx="141.1" cy="261.3" r=".25"/>
</g>
<g fill="#000">
<path d="M142.1 108.1h.5v.5h-.5z" fill-rule="evenodd"/>
<path d="M160.1 108.1h.5v.5h-.5z" fill-rule="evenodd"/>
<path d="M143.6 126.6h.3v.2h-.3z" fill-rule="evenodd"/>
<path d="M131.8 151.9h.2v.2h-.2z" fill-rule="evenodd"/>
<path d="M132.8 243.1h.2v.3h-.2z" fill-rule="evenodd"/>
<path d="M133.5 257.1h.2v.2h-.2z" fill-rule="evenodd"/>
<path d="M139.8 241.8h.5v1.5h-.5z" fill-rule="evenodd"/>
<circle cx="140.1" cy="261.3" r=".25"/>
<circle cx="141.1" cy="261.3" r=".25"/>
</g>
<!-- layer: B6  SITE-(setout) -->
<g fill="#000">
<circle cx="123.5" cy="52.8" r=".5"/>
<circle cx="168.4" cy="52.2" r=".5"/>
<circle cx="168.7" cy="52.2" r=".5"/>
<circle cx="106.3" cy="76" r=".5"/>
<circle cx="190.7" cy="75.3" r=".5"/>
<circle cx="106.3" cy="126.1" r=".5"/>
<circle cx="190.7" cy="126.1" r=".5"/>
<circle cx="106.3" cy="262.8" r=".5"/>
<circle cx="190.7" cy="262.8" r=".5"/>
<circle cx="106.3" cy="287.4" r=".5"/>
<circle cx="190.7" cy="287.2" r=".5"/>
<circle cx="123.9" cy="317.7" r=".5"/>
<circle cx="168.9" cy="317.5" r=".5"/>
<circle cx="169.2" cy="317.5" r=".5"/>
</g>
<g fill="none" stroke="#000" stroke-width=".21">
<circle cx="123.5" cy="52.8" r=".5"/>
<circle cx="168.4" cy="52.2" r=".5"/>
<circle cx="168.7" cy="52.2" r=".5"/>
<circle cx="106.3" cy="76" r=".5"/>
<circle cx="190.7" cy="75.3" r=".5"/>
<circle cx="106.3" cy="126.1" r=".5"/>
<circle cx="190.7" cy="126.1" r=".5"/>
<circle cx="106.3" cy="262.8" r=".5"/>
<circle cx="190.7" cy="262.8" r=".5"/>
<circle cx="106.3" cy="287.4" r=".5"/>
<circle cx="190.7" cy="287.2" r=".5"/>
<circle cx="123.9" cy="317.7" r=".5"/>
<circle cx="168.9" cy="317.5" r=".5"/>
<circle cx="169.2" cy="317.5" r=".5"/>
</g>
<path d="M167.7 261.1l.9-.3 .2 2z" fill="#3f3f3f"/>
<path d="M167.7 261.1l.9-.3 .2 2z" fill="none" stroke="#000" stroke-width=".21"/>
<path d="M123.8 126.1l1.1 1.8-.9 .3z" fill="#3f3f3f"/>
<path d="M123.8 126.1l1.1 1.8-.9 .3z" fill="none" stroke="#000" stroke-width=".21"/>
<path d="M123.8 287.4l1.5-1.4 .5 .9z" fill="#3f3f3f"/>
<path d="M123.8 287.4l1.5-1.4 .5 .9z" fill="none" stroke="#000" stroke-width=".21"/>
<path d="M166.8 263.3l2-.5-1.6 1.4z" fill="#3f3f3f"/>
<path d="M166.8 263.3l2-.5-1.6 1.4z" fill="none" stroke="#000" stroke-width=".21"/>
<path d="M123.8 76l1.7 1.1-.7 .7z" fill="#3f3f3f"/>
<path d="M123.8 76l1.7 1.1-.7 .7z" fill="none" stroke="#000" stroke-width=".21"/>
<path d="M167.1 125l.7-.7 1 1.8z" fill="#3f3f3f"/>
<g fill="none" stroke="#000" stroke-width=".21">
<path d="M123.5 51.8l.3 23.7M168.4 51.2l.4 23.6M168.7 51.2l.4 23.6M170.7 52.1l-49.2 .7M105.3 76h18M106.3 74v215.4M123.8 76l45 50.1M169.6 75.3h22.1M190.7 73.3v215.9M105.3 126.1h18M123.8 126.1l45 136.7-45 24.6M167.1 125l.7-.7 1 1.8z"/>
<path d="M169.6 126.1h22.1M105.3 262.8h18M169.6 262.8h22.1M105.3 287.4h18M123.8 287.9l.1 30.8M168.8 287.7l.1 30.8M169.1 287.7l.1 30.8M169.6 287.2h22.1M170.9 317.5l-49 .2M171.2 317.5h-4.3"/>
</g>
<path d="M123.8 76l45.3-.7v211.9l-45.3 .2z" fill="none" stroke="#000" stroke-width=".3"/>
<path d="M123.8 76v211.4M168.8 75.3v211.9M123.8 126.1h45.3M123.8 262.8h45.3" fill="none" stroke="#000" stroke-width=".25"/>
<g fill="none" stroke="#fff" stroke-width=".21">
<circle cx="144.8" cy="126.1" r="1"/>
<circle cx="123.8" cy="193" r="1"/>
<circle cx="168.8" cy="193" r="1"/>
<circle cx="144.8" cy="262.8" r="1"/>
</g>
<path d="M9.8 360.1h70.3" fill="none" stroke="#000" stroke-width=".21"/>
<g font-size="6.4">
<text x="122.1" y="58.8" transform="rotate(-1 122.1 58.8)">0</text>
<text x="139.6" y="58.5" transform="rotate(-1 139.6 58.5)">8,991</text>
<text x="165.8" y="58.2" transform="rotate(-1 165.8 58.2)">60</text>
<text x="100.4" y="93.1" transform="rotate(90 100.4 93.1)">10,034</text>
<text x="184.7" y="92.8" transform="rotate(90 184.7 92.8)">10,158</text>
<text x="100.4" y="186.6" transform="rotate(90 100.4 186.6)">27,340</text>
<text x="184.7" y="186.6" transform="rotate(90 184.7 186.6)">27,340</text>
<text x="100.4" y="268.6" transform="rotate(90 100.4 268.6)">4,911</text>
<text x="184.7" y="268.5" transform="rotate(90 184.7 268.5)">4,873</text>
<text x="122.5" y="323.7">0</text>
<text x="140" y="323.6">8,990</text>
<text x="166.2" y="323.5">60</text>
</g>
<text font-size="5.5" x="9.8" y="358.9">SITE PLAN - HOUSE SETOUT</text>
<g font-size="4.9">
<text x="138.7" y="99.5" transform="rotate(48 138.7 99.5)">13,472</text>
<text x="140" y="190.1" transform="rotate(72 140 190.1)">28,780</text>
<text x="143.1" y="282.1" transform="rotate(-29 143.1 282.1)">10,244</text>
</g>
<g font-size="4.1">
<text x="69.1" y="387.7">Unit 2, LOT 617, (#11b) GWELUP STREET,</text>
<text x="69.1" y="392.4">KARRINYUP</text>
<text x="69.1" y="401.6">GBN PROPERTY</text>
<text x="272.3" y="411">19030</text>
</g>
<text font-size="3.6" x="264" y="381">Custom</text>
<g font-size="3.4">
<text x="9.8" y="363.5">1:200</text>
<text x="6" y="375.8">© copyright</text>
</g>
<g font-size="2.7">
<text x="69.1" y="383">PROPOSED RESIDENCE ADDRESS:</text>
<text x="159" y="380.8">SIGNATURES:</text>
<text x="205.5" y="380.7">AMENDMENTS:</text>
<text x="264" y="386.8">SHEET:11</text>
<text x="279.2" y="386.8">OF 14</text>
<text x="264" y="391.3">DRN:</text>
<text x="69.1" y="397.2">FOR:</text>
<text x="264" y="401.2">SCALE:</text>
<text x="264" y="396.2">DATE:</text>
<text x="267.3" y="406.2">CONTRACT NO:</text>
</g>
<g font-size="2.5">
<text x="158.2" y="388.3">OWNER:</text>
<text x="170" y="388.3">_____________________</text>
<text x="158.2" y="395.6">OWNER:</text>
<text x="170" y="395.6">_____________________</text>
<text x="158.2" y="402.6">BUILDER:_____________________</text>
<text x="158.2" y="409.7">DATE:</text>
<text x="170" y="409.7">_____________________</text>
</g>
<g font-size="2.1">
<text x="205.5" y="386.7">30/04/20</text>
<text x="206.1" y="384.2">16/03/20</text>
<text x="206.1" y="389.3">12/06/20</text>
<text x="216.2" y="384.2">SS</text>
<text x="216.2" y="386.7">SS</text>
<text x="216.2" y="389.3">SS</text>
<text x="225.5" y="384.2">PSVO1</text>
<text x="225.5" y="386.7">Amendments</text>
<text x="226.1" y="389.3">Window transoms</text>
<text x="205.5" y="394.4">22/7/20</text>
<text x="206.1" y="391.8">03/07/20</text>
<text x="215.6" y="394.4">GM</text>
<text x="216.2" y="391.8">SS</text>
<text x="225.5" y="394.4">gpo's added</text>
<text x="226.1" y="391.8">Update Wet Areas Tapware</text>
<text x="273.5" y="391.2">SS</text>
<text x="273.5" y="396.3">14/01/20</text>
<text x="273.5" y="401">1:200, 1:1</text>
</g>
<text font-size="1.8" x="209.1" y="414.5">F:\OneDrive\COAST HOMES JOBS\19029 GBN\E - Construction Drawings\19029 Site Plan V23.pln</text>
</svg>
